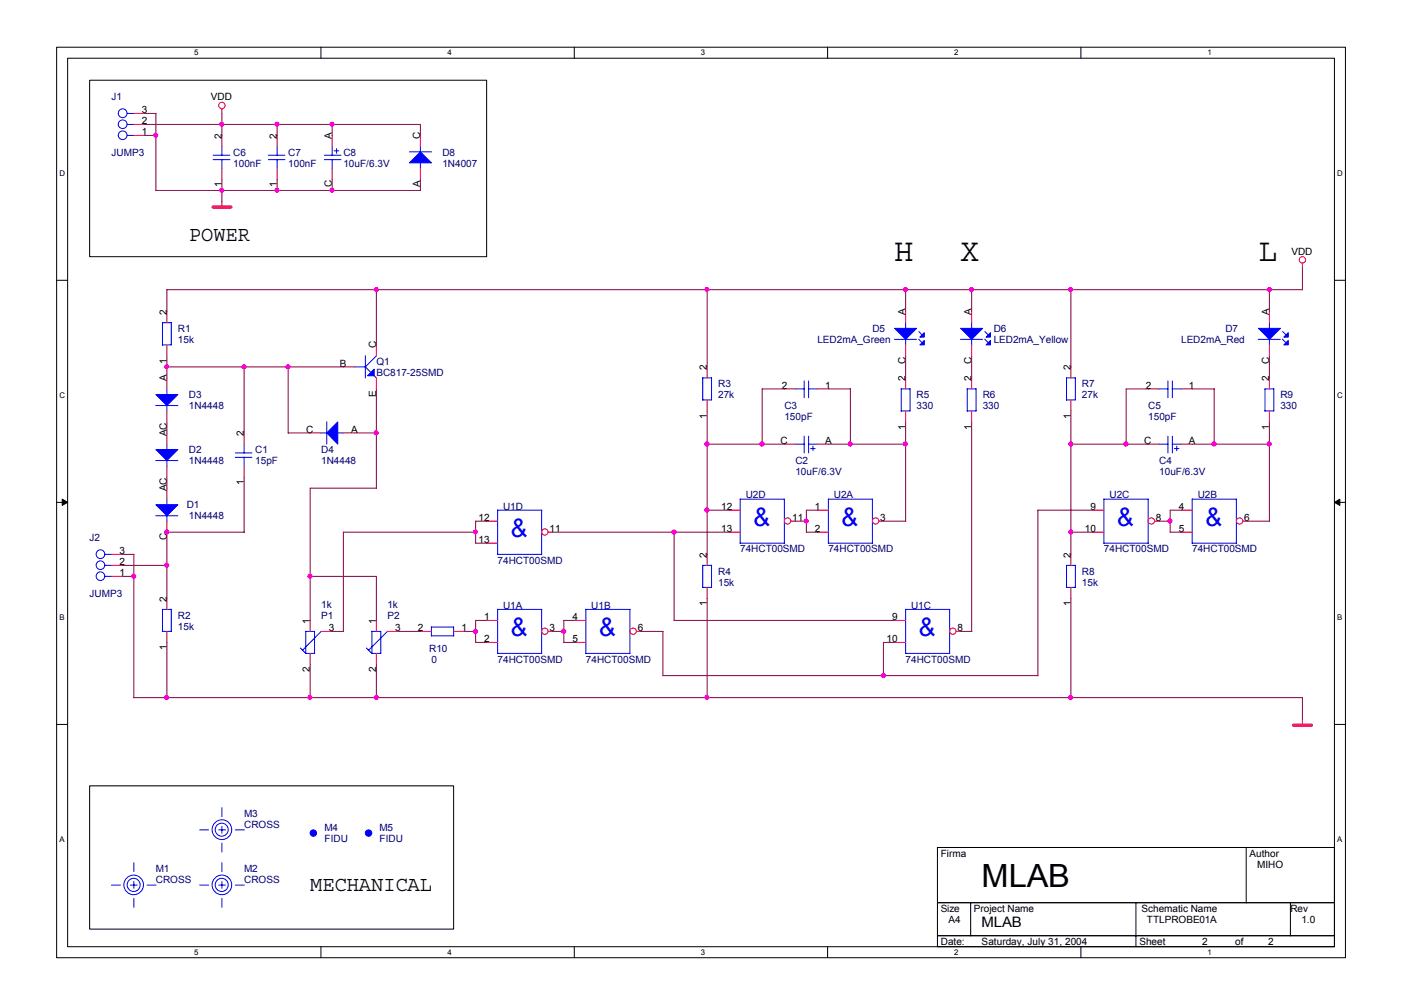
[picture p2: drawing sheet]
<svg xmlns="http://www.w3.org/2000/svg" width="297mm" height="210mm" viewBox="0 0 297 210" stroke-linecap="round" stroke-linejoin="round" font-family="sans-serif">
<path d="M12 10h272.6v192.6h-272.6zM14.3 12.3h268v188h-268z" fill="none" stroke="#000" stroke-width=".21"/>
<g fill="#fff">
<path d="M41.1 10.2h.9v1.9h-.9z"/>
<path d="M41.1 200.6h.9v1.8h-.9z"/>
</g>
<path d="M67.9 10v2.3M67.9 200.3v2.3" fill="none" stroke="#000" stroke-width=".21"/>
<g fill="#fff">
<path d="M94.7 10.2h.9v1.9h-.9z"/>
<path d="M94.7 200.6h.9v1.8h-.9z"/>
</g>
<path d="M121.5 10v2.3M121.5 200.3v2.3" fill="none" stroke="#000" stroke-width=".21"/>
<g fill="#fff">
<path d="M148.3 10.2h.9v1.9h-.9z"/>
<path d="M148.3 200.6h.9v1.8h-.9z"/>
</g>
<path d="M175.1 10v2.3M175.1 200.3v2.3" fill="none" stroke="#000" stroke-width=".21"/>
<g fill="#fff">
<path d="M201.9 10.2h.9v1.9h-.9z"/>
<path d="M201.9 200.6h.9v1.8h-.9z"/>
</g>
<path d="M228.7 10v2.3M228.7 200.3v2.3" fill="none" stroke="#000" stroke-width=".21"/>
<g fill="#fff">
<path d="M255.5 10.2h.9v1.9h-.9z"/>
<path d="M255.5 200.6h.9v1.8h-.9z"/>
<path d="M12.6 35.8h1.2v1.9h-1.2z"/>
<path d="M282.9 35.8h1.2v1.9h-1.2z"/>
<path d="M12.6 82.8h1.2v1.9h-1.2z"/>
<path d="M282.9 82.8h1.2v1.9h-1.2z"/>
</g>
<path d="M12 59.3h2.3M282.3 59.3h2.3" fill="none" stroke="#000" stroke-width=".21"/>
<g fill="#fff">
<path d="M12.6 129.8h1.1v1.9h-1.1z"/>
<path d="M282.9 129.8h1.1v1.9h-1.1z"/>
</g>
<path d="M12 106.3h2.3M282.3 106.3h2.3" fill="none" stroke="#000" stroke-width=".21"/>
<g fill="#000" stroke="#000" stroke-width=".21">
<path d="M13.2 105.6l1.1 .7-1.1 .6z" fill-rule="evenodd"/>
<path d="M282.3 106.3l1.2-.7v1.3z" fill-rule="evenodd"/>
</g>
<g fill="#fff">
<path d="M12.6 176.8h1.1v1.8h-1.1z"/>
<path d="M282.9 176.8h1.1v1.8h-1.1z"/>
</g>
<path d="M19 17h84v37.3h-84zM12 153.3h2.3M282.3 153.3h2.3M19 166.3h77v30.3h-77zM198.3 179.3h84v11.7h-84zM263.7 179.3v11.8M198.3 191h84v7h-84zM198.3 198h84v2.3h-84zM205.4 191v7M240.3 191v9.4M273 191v7" fill="none" stroke="#000" stroke-width=".21"/>
<g fill="none" stroke="#f00" stroke-width=".21">
<path d="M28.3 28.7h2.3M28.3 26.3h2.3M28.3 24h2.3M46.9 23v1M46.9 28.7v2.3M46.9 35.6v2.4M58.6 28.7v2.3M58.6 35.6v2.4M70.3 28.7v2.3M70.3 35.6v2.4M88.9 28.7v2.3M88.9 35.6v2.4"/>
<path d="M46.9 42.6v1.3M275.5 55.7v.9M35.3 66v2.3M35.3 73v2.3M35.3 80v2.3M72.6 77.6h2.4M79.6 73v2.3M79.6 80v2.3M149.6 77.6v2.4M191.6 66v2.3M191.6 73v2.3M191.6 80v2.3"/>
<path d="M205.6 66v2.3M205.6 73v2.3M205.6 80v2.3M226.6 77.6v2.4M268.6 66v2.3M268.6 73v2.3M268.6 80v2.3M35.3 87v2.3M35.3 91.6v2.4M35.3 98.6v2.4M51.6 91.6v2.4M51.6 98.6v2.4"/>
<path d="M65.6 91.6h2.3M72.6 91.6h2.4M149.6 84.6v2.4M165.9 82.3h2.4M165.9 94h2.4M172.9 82.3h2.4M172.9 94h2.4M191.6 87v2.3M205.6 87v2.3M226.6 84.6v2.4M242.9 82.3h2.3M242.9 94h2.3"/>
<path d="M249.9 82.3h2.3M249.9 94h2.3M268.6 87v2.3M23.6 119.6h2.4M23.6 117.3h2.4M35.3 103.3v2.3M35.3 110.3v2.3M103 110.3h2.3M103 114.9h2.3M116 112.6h.9M149.6 117.3v2.3M154.3 107.9h2.3"/>
<path d="M154.3 112.6h2.3M167.3 110.3h1M172.9 107.9h2.4M172.9 112.6h2.4M186 110.3h.9M226.6 117.3v2.3M231.2 107.9h2.4M231.2 112.6h2.4M244.3 110.3h.9M249.9 107.9h2.3M249.9 112.6h2.3M263 110.3h.9"/>
<path d="M23.6 122h2.4M35.3 126.6v2.3M35.3 133.6v2.3M65.6 131.3v2.3M65.6 138.3v2.3M67.9 133.6h2.4M79.6 131.3v2.3M79.6 138.3v2.3M82 133.6h2.3M88.9 133.6h2.4M96 133.6h2.3M103 131.3h2.3"/>
<path d="M103 135.9h2.3M116 133.6h.9M121.6 131.3h2.4M121.6 135.9h2.4M134.7 133.6h.9M149.6 124.3v2.3M189.3 131.3h2.3M189.3 135.9h2.3M202.3 133.6h.9M226.6 124.3v2.3M275.5 152.3v1.2"/>
<circle cx="46.9" cy="22.3" r=".68"/>
<circle cx="275.5" cy="55" r=".68"/>
<circle cx="115.3" cy="112.6" r=".67"/>
<circle cx="166.6" cy="110.2" r=".67"/>
<circle cx="185.3" cy="110.2" r=".67"/>
<circle cx="243.6" cy="110.2" r=".67"/>
<circle cx="262.3" cy="110.2" r=".67"/>
<circle cx="115.3" cy="133.6" r=".67"/>
<circle cx="134" cy="133.6" r=".67"/>
<circle cx="201.6" cy="133.6" r=".67"/>
</g>
<path d="M45.1 43.8h3.8M273.7 153.5h3.8" fill="none" stroke="#f00" stroke-width=".68"/>
<g fill="none" stroke="#00f" stroke-width=".21">
<path d="M26.9 28.7h1.5M26.9 26.3h1.5M26.9 24h1.5M45.1 33.8h3.5M45.1 32.9h3.5M46.9 30.9v2M46.9 33.7v1.9M56.8 33.8h3.5M56.8 32.9h3.5M58.6 30.9v2M58.6 33.7v1.9M68.6 33.8h3.5"/>
<path d="M68.6 32.9h3.5M70.3 31v1.9M70.3 33.8v1.9M70.7 31.9h1M71.2 31.5v.9M86.6 32.1h4.7M88.9 30.9v1.2M88.9 34.4v1.2M34.3 68.3h1.9M34.4 68.3v4.7M36.2 68.2v4.8h-1.9M75 77.6h2.3"/>
<path d="M77.3 75.3v4.7M77.3 77.6l1.2 1.2M79.1 79.5l.5 .5M79.6 75.3l-2.3 2.4M148.6 80h1.9M148.7 80v4.7M150.5 79.9v4.7h-1.9M189.2 71.8h4.7M191.6 68.3v1.2M191.6 71.8v1.2M194.4 71.8l.7 .7M194.4 70.1l.7 .8"/>
<path d="M203.2 71.8h4.7M205.6 68.3v1.2M205.6 71.8v1.2M208.3 71.8l.8 .7M208.4 70.1l.7 .8M225.6 80h1.9M225.6 80v4.7M227.5 79.9v4.7h-1.9M266.2 71.8h4.7M268.6 68.3v1.2M268.6 71.8v1.2M271.3 71.8l.8 .7"/>
<path d="M271.4 70.1l.7 .8M32.9 97.5h4.7M32.9 85.8h4.7M35.3 82.3v1.2M35.3 85.8v1.2M35.3 94v1.2M35.3 97.5v1.2M49.8 96.8h3.5M49.8 95.8h3.5M51.6 93.9v1.9M51.6 96.7v1.9M67.9 91.6h1.2"/>
<path d="M69.1 89.2v4.8M71.4 91.6h1.2M168.2 82.3h1.9M168.2 94h1.9M170.1 80.6v3.6M170.1 92.3v3.5M171 82.3h1.9M171 94h1.9M171.1 80.6v3.6M171.1 92.3v3.5M171.5 94.9h1M172 94.4v1"/>
<path d="M190.6 82.3h1.9M190.7 82.3v4.7M192.5 82.3v4.7h-1.9M204.6 82.3h1.9M204.6 82.3v4.7M206.5 82.3v4.7h-1.9M245.2 82.3h1.9M245.2 94h1.9M247.1 80.6v3.6M247.1 92.3v3.5M248 82.3h1.9M248 94h1.9"/>
<path d="M248 80.6v3.6M248 92.3v3.5M248.5 94.9h.9M249 94.4v1M267.6 82.3h1.9M267.6 82.3v4.7M269.5 82.3v4.7h-1.9M22.2 119.6h1.5M22.2 117.3h1.5M32.9 109.1h4.7M35.3 105.6v1.2M35.3 109.1v1.2"/>
<path d="M105.2 117.3h9.4M105.3 107.9v9.4M105.3 107.9h9.3v9.4M148.6 119.6h1.9M148.7 119.6v4.7M150.5 119.6v4.7h-1.9M156.5 114.9h9.4M156.6 105.6h9.4M156.6 105.6v9.3M165.9 105.6v9.4M175.2 114.9h9.4M175.3 105.6h9.3v9.4"/>
<path d="M175.3 105.6v9.3M225.6 119.6h1.9M225.6 119.6v4.7M227.5 119.6v4.7h-1.9M233.5 114.9h9.4M233.6 105.6v9.3M233.6 105.6h9.4l-.1 9.4M252.2 114.9h9.4M252.2 105.6h9.4v9.4M252.2 105.6v9.3M22.2 122h1.5M34.3 128.9h1.9"/>
<path d="M34.4 128.9v4.7M36.2 128.9v4.7h-1.9M63.5 137.1l1 1M64.6 133.6h1.9v4.7M64.6 138.3h1.9M64.7 133.6v4.7M67.9 133.6l-3.9 4M77.5 137.1l1 1M78.7 133.6h1.9v4.7M78.7 138.3h1.9M78.7 133.6v4.7M82 133.6l-4.1 4"/>
<path d="M91.2 132.7h4.8v1.9M91.3 132.7v1.8h4.7M105.2 138.3h9.4M105.3 128.9h9.3v9.4M105.3 128.9v9.4M123.9 138.3h9.4M124 128.9h9.3v9.4M124 128.9v9.4M191.6 138.3h9.3M191.6 128.9h9.4l-.1 9.4M191.6 128.9v9.4M42.2 175.6h2"/>
<path d="M46.3 175.6h1.4M46.9 170.9v1.9M46.9 174.8v1.5M46.9 178.4v1.9M49.8 175.6h1.9M23.6 187.3h1.9M27.6 187.3h1.4M28.3 182.5v1.9M28.3 186.5v1.5M28.3 190.1v1.9M31.1 187.3h1.9M42.2 187.3h2"/>
<path d="M46.3 187.3h1.4M46.9 182.5v1.9M46.9 186.5v1.5M46.9 190.1v1.9M49.8 187.3h1.9"/>
<circle cx="26" cy="24" r=".93"/>
<circle cx="26" cy="28.6" r=".92"/>
<circle cx="26" cy="26.3" r=".92"/>
<circle cx="21.2" cy="117.3" r=".92"/>
<circle cx="21.3" cy="119.6" r=".91"/>
<circle cx="21.3" cy="121.9" r=".91"/>
<circle cx="46.9" cy="175.6" r="1.38"/>
<circle cx="46.9" cy="175.6" r="2.08"/>
<circle cx="28.3" cy="187.2" r="1.39"/>
<circle cx="28.3" cy="187.2" r="2.07"/>
<circle cx="46.9" cy="187.2" r="1.39"/>
<circle cx="46.9" cy="187.2" r="2.07"/>
</g>
<g fill="#00f" stroke="#00f" stroke-width=".21">
<circle cx="66.3" cy="176.3" r=".68"/>
<circle cx="78" cy="176.3" r=".68"/>
</g>
<g fill="#00f" stroke="#00f" stroke-width=".21">
<path d="M88.9 32.1l2.4 2.4h-4.7z" fill-rule="evenodd"/>
<path d="M33 106.8h4.6l-2.3 2.3z" fill-rule="evenodd"/>
<path d="M189.3 69.5h4.6l-2.3 2.3z" fill-rule="evenodd"/>
<path d="M194.6 71.3l.9-.9v.9z" fill-rule="evenodd"/>
<path d="M194.6 73l.9-.9v.9z" fill-rule="evenodd"/>
<path d="M33 95.1h4.6l-2.3 2.4z" fill-rule="evenodd"/>
<path d="M203.2 69.5h4.7l-2.3 2.3z" fill-rule="evenodd"/>
<path d="M208.6 71.3l.9-.9v.9z" fill-rule="evenodd"/>
<path d="M208.6 73l.9-.9v.9z" fill-rule="evenodd"/>
<path d="M33 83.5h4.6l-2.3 2.3z" fill-rule="evenodd"/>
<path d="M266.2 69.5h4.7l-2.3 2.3z" fill-rule="evenodd"/>
<path d="M271.6 71.3l.9-.9v.9z" fill-rule="evenodd"/>
<path d="M271.6 73l.9-.9v.9z" fill-rule="evenodd"/>
<path d="M69.1 91.6l2.4-2.3v4.7z" fill-rule="evenodd"/>
<path d="M79.2 78.1v1.4h-1.4z" fill-rule="evenodd"/>
</g>
<g fill="none" stroke="#800040" stroke-width=".21">
<path d="M30.6 28.7h2.4M30.6 26.3h58.3v2.4M30.6 24h2.4M33 24v16.3M46.9 24v4.7M46.9 38v4.7M58.6 26.3v2.4M58.6 38v2.3M70.3 26.3v2.4M70.3 38v2.3M88.9 38v2.3M33 40.3h56"/>
<path d="M275.5 56.6v4.7M35.3 75.3v4.7M35.3 77.6h37.4M51.6 77.6v14.1M61 77.6v14.1M79.6 61.3v11.7M149.6 61.3v16.4M191.6 61.3v4.7M191.6 75.3v4.7M205.6 61.3v4.7M205.6 75.3v4.7M226.6 61.3v16.4"/>
<path d="M268.6 61.3v4.7M268.6 75.3v4.7M275.6 61.3h-240.3v4.7M35.3 89.3v2.4M61 91.6h4.7M75 91.6h4.7M79.6 82.3v21M149.6 94h16.4M149.6 87v30.3M166 82.3h-4.8v11.7M175.3 82.3h4.7l-.1 11.7M175.3 94h16.3"/>
<path d="M191.6 89.3v21M205.6 89.3v44.3M226.6 94h16.4M226.6 87v30.3M243 82.3h-4.7v11.7M252.2 82.3h4.7M252.2 94h16.4M256.9 82.3v11.7M268.6 89.3v21M26 119.6h9.3M26 117.3h2.4M28.3 117.3v30.4"/>
<path d="M35.3 101v2.3M51.6 101v11.6M51.7 112.6h-16.4v14.1M79.7 103.3h-14.1v28M100.6 114.9h2.4M100.7 112.6h-28.1v21M103 110.3h-2.4v4.7M116.9 112.6h37.4M142.6 112.6v18.7M149.6 107.9h4.7M168.3 110.3h2.3M170.6 112.6h2.4"/>
<path d="M173 107.9h-2.4v4.7M186.9 110.3h4.7M226.6 112.6h4.7M231.3 107.9h-11.7v35.1M245.2 110.3h2.4M247.6 112.6h2.3M249.9 107.9h-2.3v4.7M263.9 110.3h4.7M26 122h2.4M35.3 135.9v11.8M65.6 122h14v9.3M70.3 133.6h2.4"/>
<path d="M84.3 133.6h4.7M98.3 133.6h2.4M100.6 135.9h2.4M103 131.3h-2.4v4.7M116.9 133.6h2.4M119.3 135.9h2.4M121.7 131.3h-2.4v4.7M135.6 133.6h4.7v9.4M142.6 131.3h46.7M149.6 126.6v21.1M189.3 135.9h-2.4v7.1M203.2 133.6h2.4"/>
<path d="M226.6 126.6v21.1M28.3 147.6h247.3l-.1 4.7M65.6 140.6v7.1M79.6 140.6v7.1M140.3 143h79.3"/>
</g>
<g fill="#f0f" stroke="#f0f" stroke-width=".21">
<circle cx="35.3" cy="77.6" r=".44"/>
<circle cx="51.6" cy="77.6" r=".44"/>
<circle cx="35.3" cy="112.6" r=".44"/>
<circle cx="35.3" cy="119.6" r=".44"/>
<circle cx="149.6" cy="61.3" r=".44"/>
<circle cx="79.6" cy="91.6" r=".44"/>
<circle cx="60.9" cy="77.6" r=".44"/>
<circle cx="170.6" cy="110.2" r=".44"/>
<circle cx="79.6" cy="147.6" r=".44"/>
<circle cx="149.6" cy="147.6" r=".44"/>
<circle cx="256.8" cy="93.9" r=".46"/>
<circle cx="268.5" cy="93.9" r=".46"/>
<circle cx="247.5" cy="110.2" r=".44"/>
<circle cx="70.2" cy="26.3" r=".44"/>
<circle cx="226.5" cy="61.3" r=".44"/>
<circle cx="119.3" cy="133.6" r=".46"/>
<circle cx="100.6" cy="133.6" r=".44"/>
<circle cx="186.9" cy="142.9" r=".44"/>
<circle cx="100.6" cy="112.6" r=".44"/>
<circle cx="142.6" cy="112.6" r=".46"/>
<circle cx="191.5" cy="93.9" r=".46"/>
<circle cx="149.6" cy="107.9" r=".44"/>
<circle cx="149.6" cy="93.9" r=".46"/>
<circle cx="161.2" cy="93.9" r=".46"/>
<circle cx="179.9" cy="93.9" r=".46"/>
<circle cx="65.6" cy="121.9" r=".44"/>
<circle cx="46.9" cy="26.3" r=".44"/>
<circle cx="58.6" cy="26.3" r=".44"/>
<circle cx="205.5" cy="61.3" r=".44"/>
<circle cx="268.5" cy="61.3" r=".44"/>
<circle cx="226.5" cy="93.9" r=".46"/>
<circle cx="79.6" cy="61.3" r=".44"/>
<circle cx="191.6" cy="61.3" r=".44"/>
<circle cx="238.2" cy="93.9" r=".46"/>
<circle cx="226.5" cy="112.6" r=".44"/>
<circle cx="46.9" cy="40.3" r=".44"/>
<circle cx="35.3" cy="147.6" r=".44"/>
<circle cx="32.9" cy="28.6" r=".44"/>
<circle cx="58.6" cy="40.3" r=".44"/>
<circle cx="65.6" cy="147.6" r=".44"/>
<circle cx="28.3" cy="121.9" r=".44"/>
<circle cx="70.2" cy="40.3" r=".44"/>
<circle cx="226.5" cy="147.6" r=".44"/>
</g>
<g font-size="6.8">
<text x="189.3" y="55.3">H</text>
<text x="203.2" y="55.3">X</text>
<text x="266.2" y="55.3">L</text>
<text x="207.7" y="187.8">MLAB</text>
</g>
<g font-size="5.4" fill="#00f">
<text x="108.1" y="113.5">&amp;</text>
<text x="159.4" y="111.2">&amp;</text>
<text x="178.1" y="111.2">&amp;</text>
<text x="236.4" y="111.2">&amp;</text>
<text x="255" y="111.2">&amp;</text>
<text x="108.1" y="134.5">&amp;</text>
<text x="126.7" y="134.5">&amp;</text>
<text x="194.4" y="134.5">&amp;</text>
</g>
<g font-size="4.4">
<text x="40" y="51">POWER</text>
<text x="65.6" y="188.6">MECHANICAL</text>
</g>
<text font-size="3" x="207.7" y="196.1">MLAB</text>
<g font-size="2.1" fill="#000080">
<text x="23.6" y="21.3">J1</text>
<text x="23.6" y="32.9">JUMP3</text>
<text x="49.3" y="32.9">C6</text>
<text x="49.3" y="35.3">100nF</text>
<text x="61" y="32.9">C7</text>
<text x="61" y="35.3">100nF</text>
<text x="72.6" y="32.9">C8</text>
<text x="72.6" y="35.3">10uF/6.3V</text>
<text x="93.6" y="32.9">D8</text>
<text x="93.6" y="35.3">1N4007</text>
<text x="37.6" y="70.2">R1</text>
<text x="184.6" y="70.2">D5</text>
<text x="210.2" y="70.2">D6</text>
<text x="259.2" y="70.2">D7</text>
<text x="37.6" y="72.6">15k</text>
<text x="79.6" y="77.3">Q1</text>
<text x="172.9" y="72.6">LED2mA_Green</text>
<text x="210.2" y="72.6">LED2mA_Yellow</text>
<text x="249.9" y="72.6">LED2mA_Red</text>
<text x="79.6" y="79.6">BC817-25SMD</text>
<text x="151.9" y="81.9">R3</text>
<text x="228.9" y="81.9">R7</text>
<text x="40" y="84.2">D3</text>
<text x="40" y="86.6">1N4448</text>
<text x="151.9" y="84.2">27k</text>
<text x="165.9" y="86.6">C3</text>
<text x="165.9" y="88.9">150pF</text>
<text x="193.9" y="84.2">R5</text>
<text x="193.9" y="86.6">330</text>
<text x="207.9" y="84.2">R6</text>
<text x="207.9" y="86.6">330</text>
<text x="228.9" y="84.2">27k</text>
<text x="242.9" y="86.6">C5</text>
<text x="242.9" y="88.9">150pF</text>
<text x="270.9" y="84.2">R9</text>
<text x="270.9" y="86.6">330</text>
<text x="40" y="95.9">D2</text>
<text x="54" y="95.9">C1</text>
<text x="67.9" y="95.9">D4</text>
<text x="40" y="98.3">1N4448</text>
<text x="54" y="98.3">15pF</text>
<text x="67.9" y="98.3">1N4448</text>
<text x="168.3" y="98.3">C2</text>
<text x="168.3" y="100.6">10uF/6.3V</text>
<text x="245.2" y="98.3">C4</text>
<text x="245.2" y="100.6">10uF/6.3V</text>
<text x="39.5" y="107.6">D1</text>
<text x="106.4" y="107.8">U1D</text>
<text x="157.8" y="105.5">U2D</text>
<text x="176.4" y="105.5">U2A</text>
<text x="234.7" y="105.5">U2C</text>
<text x="253.4" y="105.5">U2B</text>
<text x="40" y="109.9">1N4448</text>
<text x="19" y="114.6">J2</text>
<text x="105.3" y="119.3">74HCT00SMD</text>
<text x="156.6" y="116.9">74HCT00SMD</text>
<text x="175.3" y="116.9">74HCT00SMD</text>
<text x="233.6" y="116.9">74HCT00SMD</text>
<text x="252.2" y="116.9">74HCT00SMD</text>
<text x="151.9" y="121.6">R4</text>
<text x="151.9" y="123.9">15k</text>
<text x="228.9" y="121.6">R8</text>
<text x="228.9" y="123.9">15k</text>
<text x="19" y="126.2">JUMP3</text>
<text x="37.6" y="130.9">R2</text>
<text x="67.9" y="130.9">P1</text>
<text x="67.9" y="128.6">1k</text>
<text x="82" y="130.9">P2</text>
<text x="82" y="128.6">1k</text>
<text x="106.4" y="128.8">U1A</text>
<text x="125.1" y="128.8">U1B</text>
<text x="192.7" y="128.8">U1C</text>
<text x="37.6" y="133.2">15k</text>
<text x="90.8" y="137.9">R10</text>
<text x="91.3" y="140.2">0</text>
<text x="105.3" y="140.2">74HCT00SMD</text>
<text x="124" y="140.2">74HCT00SMD</text>
<text x="191.6" y="140.2">74HCT00SMD</text>
<text x="51.6" y="172.9">M3</text>
<text x="51.6" y="175.2">CROSS</text>
<text x="68.7" y="175.9">M4</text>
<text x="68.7" y="178.3">FIDU</text>
<text x="80.3" y="175.9">M5</text>
<text x="80.3" y="178.3">FIDU</text>
<text x="33" y="184.5">M1</text>
<text x="51.6" y="184.5">M2</text>
<text x="33" y="186.9">CROSS</text>
<text x="51.6" y="186.9">CROSS</text>
</g>
<g font-size="2.1">
<text x="30" y="24">3</text>
<text x="44.6" y="21.3">VDD</text>
<text x="30" y="28.6">1</text>
<text x="30" y="26.3">2</text>
<text x="46.9" y="29.3" transform="rotate(-90 46.9 29.3)">2</text>
<text x="58.6" y="29.3" transform="rotate(-90 58.6 29.3)">2</text>
<text x="70.2" y="29.3" transform="rotate(-90 70.2 29.3)">A</text>
<text x="88.9" y="29.3" transform="rotate(-90 88.9 29.3)">C</text>
<text x="46.9" y="39.7" transform="rotate(-90 46.9 39.7)">1</text>
<text x="58.6" y="39.7" transform="rotate(-90 58.6 39.7)">1</text>
<text x="70.2" y="39.7" transform="rotate(-90 70.2 39.7)">C</text>
<text x="88.9" y="39.7" transform="rotate(-90 88.9 39.7)">A</text>
<text x="273.2" y="53.9">VDD</text>
<text x="35.3" y="66.6" transform="rotate(-90 35.3 66.6)">2</text>
<text x="191.6" y="66.6" transform="rotate(-90 191.6 66.6)">A</text>
<text x="205.5" y="66.6" transform="rotate(-90 205.5 66.6)">A</text>
<text x="268.5" y="66.6" transform="rotate(-90 268.5 66.6)">A</text>
<text x="35.3" y="77" transform="rotate(-90 35.3 77)">1</text>
<text x="71.9" y="77.6">B</text>
<text x="79.6" y="73.7" transform="rotate(-90 79.6 73.7)">C</text>
<text x="191.6" y="77" transform="rotate(-90 191.6 77)">C</text>
<text x="205.5" y="77" transform="rotate(-90 205.5 77)">C</text>
<text x="268.5" y="77" transform="rotate(-90 268.5 77)">C</text>
<text x="35.3" y="80.6" transform="rotate(-90 35.3 80.6)">A</text>
<text x="79.6" y="84" transform="rotate(-90 79.6 84)">E</text>
<text x="149.6" y="78.3" transform="rotate(-90 149.6 78.3)">2</text>
<text x="165.4" y="82.3">2</text>
<text x="174.6" y="82.3">1</text>
<text x="191.6" y="80.6" transform="rotate(-90 191.6 80.6)">2</text>
<text x="205.5" y="80.6" transform="rotate(-90 205.5 80.6)">2</text>
<text x="226.5" y="78.3" transform="rotate(-90 226.5 78.3)">2</text>
<text x="242.4" y="82.3">2</text>
<text x="251.5" y="82.3">1</text>
<text x="268.5" y="80.6" transform="rotate(-90 268.5 80.6)">2</text>
<text x="149.6" y="88.6" transform="rotate(-90 149.6 88.6)">1</text>
<text x="226.5" y="88.6" transform="rotate(-90 226.5 88.6)">1</text>
<text x="35.3" y="92.3" transform="rotate(-90 35.3 92.3)">AC</text>
<text x="51.6" y="92.3" transform="rotate(-90 51.6 92.3)">2</text>
<text x="64.8" y="91.6">C</text>
<text x="74.3" y="91.6">A</text>
<text x="165.1" y="93.9">C</text>
<text x="174.6" y="93.9">A</text>
<text x="191.6" y="91" transform="rotate(-90 191.6 91)">1</text>
<text x="205.5" y="91" transform="rotate(-90 205.5 91)">1</text>
<text x="242.1" y="93.9">C</text>
<text x="251.5" y="93.9">A</text>
<text x="268.5" y="91" transform="rotate(-90 268.5 91)">1</text>
<text x="35.3" y="104" transform="rotate(-90 35.3 104)">AC</text>
<text x="51.6" y="102.7" transform="rotate(-90 51.6 102.7)">1</text>
<text x="152.6" y="107.9">12</text>
<text x="172.4" y="107.9">1</text>
<text x="230.7" y="107.9">9</text>
<text x="249.4" y="107.9">4</text>
<text x="101.3" y="110.2">12</text>
<text x="116.2" y="112.6">11</text>
<text x="152.6" y="112.6">13</text>
<text x="167.6" y="110.2">11</text>
<text x="172.4" y="112.6">2</text>
<text x="186.2" y="110.2">3</text>
<text x="229.5" y="112.6">10</text>
<text x="244.6" y="110.2">8</text>
<text x="249.4" y="112.6">5</text>
<text x="263.2" y="110.2">6</text>
<text x="25.3" y="119.6">2</text>
<text x="25.3" y="117.3">3</text>
<text x="35.3" y="114.3" transform="rotate(-90 35.3 114.3)">C</text>
<text x="101.3" y="114.9">13</text>
<text x="149.6" y="118" transform="rotate(-90 149.6 118)">2</text>
<text x="226.5" y="118" transform="rotate(-90 226.5 118)">2</text>
<text x="25.3" y="121.9">1</text>
<text x="35.3" y="127.3" transform="rotate(-90 35.3 127.3)">2</text>
<text x="65.6" y="132" transform="rotate(-90 65.6 132)">1</text>
<text x="79.6" y="132" transform="rotate(-90 79.6 132)">1</text>
<text x="102.4" y="131.2">1</text>
<text x="121.1" y="131.2">4</text>
<text x="149.6" y="128.3" transform="rotate(-90 149.6 128.3)">1</text>
<text x="188.8" y="131.2">9</text>
<text x="226.5" y="128.3" transform="rotate(-90 226.5 128.3)">1</text>
<text x="35.3" y="137.6" transform="rotate(-90 35.3 137.6)">1</text>
<text x="69.6" y="133.6">3</text>
<text x="83.6" y="133.6">3</text>
<text x="88.4" y="133.6">2</text>
<text x="97.6" y="133.6">1</text>
<text x="102.4" y="135.9">2</text>
<text x="116.2" y="133.6">3</text>
<text x="121.1" y="135.9">5</text>
<text x="134.9" y="133.6">6</text>
<text x="187.6" y="135.9">10</text>
<text x="202.6" y="133.6">8</text>
<text x="65.6" y="142.3" transform="rotate(-90 65.6 142.3)">2</text>
<text x="79.6" y="142.3" transform="rotate(-90 79.6 142.3)">2</text>
<text x="199.1" y="181.3">Firma</text>
<text x="264.4" y="181.3">Author</text>
<text x="266" y="183.6">MIHO</text>
<text x="199.1" y="193">Size</text>
<text x="200.7" y="195.3">A4</text>
<text x="206" y="193">Project Name</text>
<text x="241.5" y="193">Schematic Name</text>
<text x="242.7" y="195.3">TTLPROBE01A</text>
<text x="273" y="193">Rev</text>
<text x="275.3" y="195.3">1.0</text>
<text x="199.1" y="199.9">Date:</text>
<text x="207.7" y="199.9">Saturday, July 31, 2004</text>
<text x="241" y="199.9">Sheet</text>
<text x="254.3" y="199.9">2</text>
<text x="261.3" y="199.9">of</text>
<text x="268.3" y="199.9">2</text>
</g>
<g font-size="1.7">
<text x="41.1" y="11.7">5</text>
<text x="94.7" y="11.7">4</text>
<text x="148.3" y="11.7">3</text>
<text x="201.9" y="11.7">2</text>
<text x="255.5" y="11.7">1</text>
<text x="12.6" y="37.3">D</text>
<text x="282.9" y="37.3">D</text>
<text x="12.6" y="84.3">C</text>
<text x="282.9" y="84.3">C</text>
<text x="12.6" y="131.3">B</text>
<text x="282.9" y="131.3">B</text>
<text x="12.6" y="178.3">A</text>
<text x="282.9" y="178.3">A</text>
<text x="41.1" y="202.1">5</text>
<text x="94.7" y="202.1">4</text>
<text x="148.3" y="202.1">3</text>
<text x="201.9" y="202.1">2</text>
<text x="255.5" y="202.1">1</text>
</g>
</svg>
